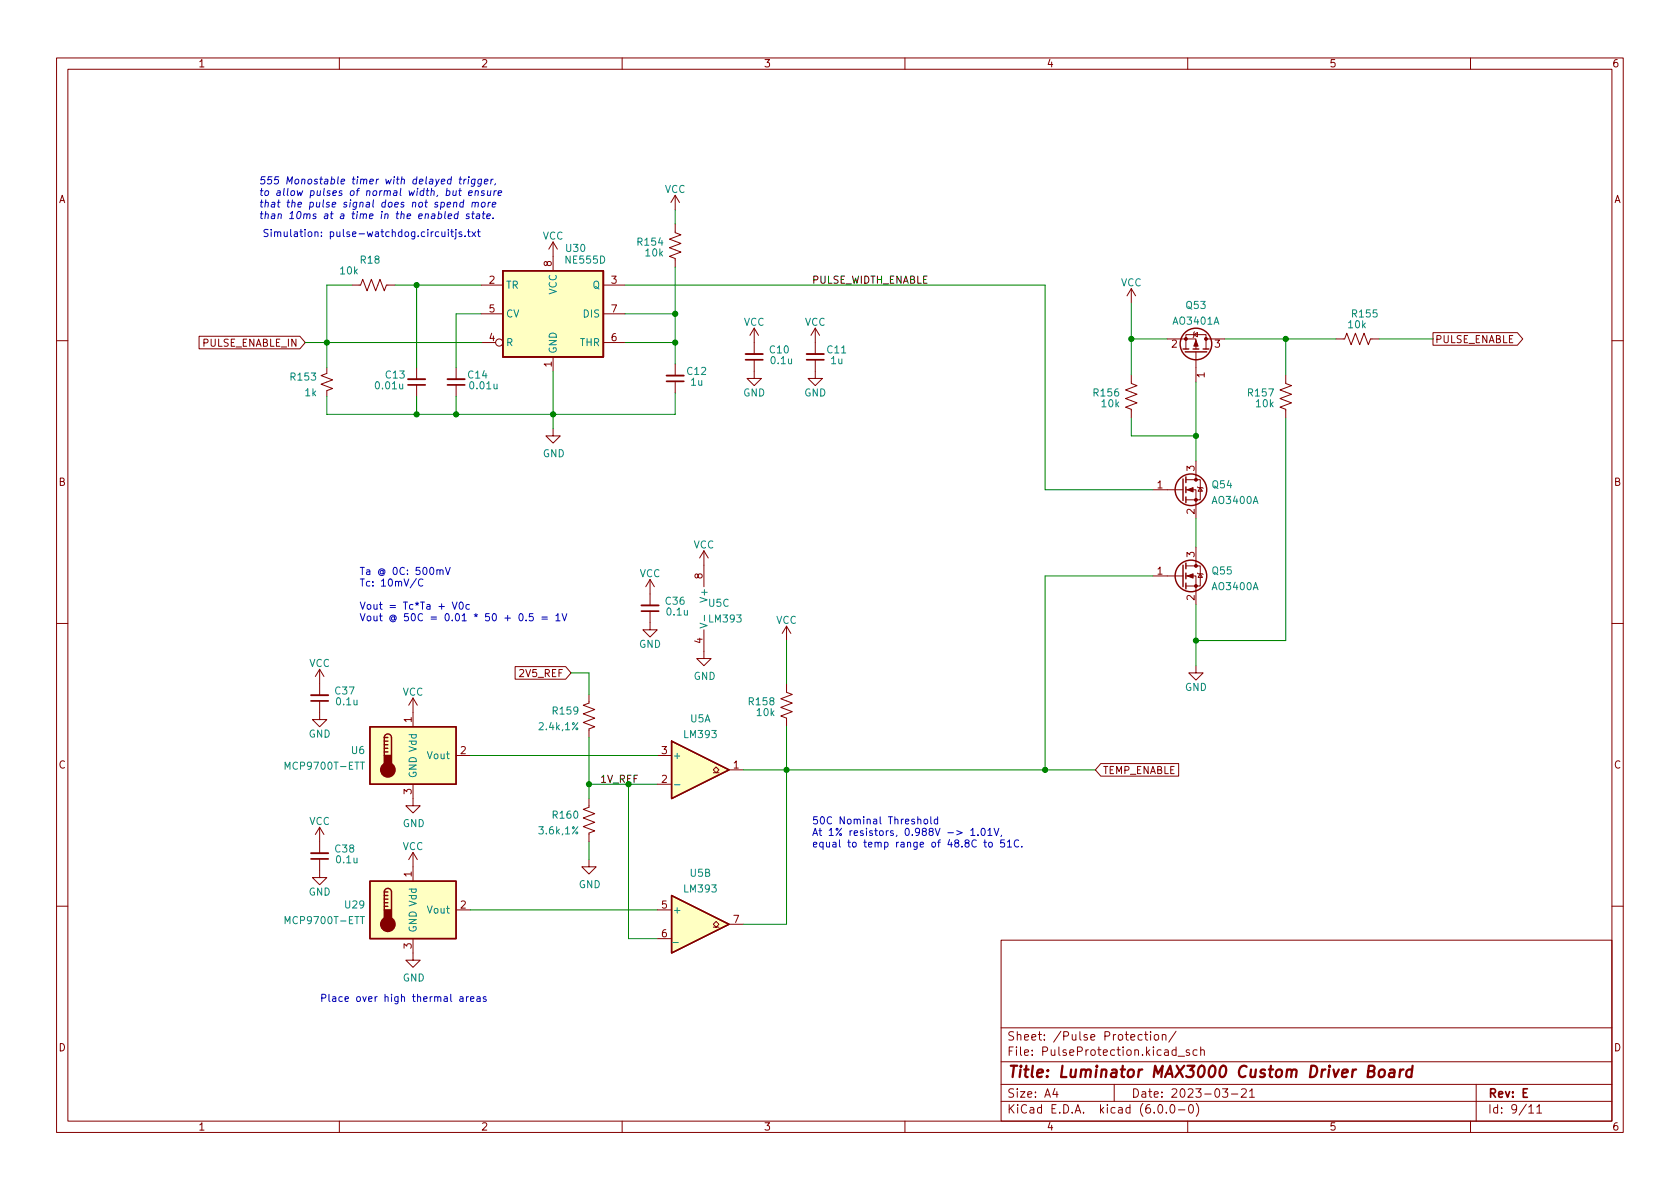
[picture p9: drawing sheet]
<svg xmlns="http://www.w3.org/2000/svg" width="297mm" height="210mm" viewBox="0 0 297 210" stroke-linecap="round" stroke-linejoin="round" font-family="sans-serif">
<g fill="none" stroke="#840000" stroke-width=".18">
<path d="M10 10.2h277v190.1h-277zM12 12.2h273v186.1h-273zM60 10.2v2M110 10.2v2M160 10.2v2M210 10.2v2M260 10.2v2M119.4 39.6v1.5l1 .4-2 .8 2 .7-2 .8 2 .8-2 .7 1 .4v1.5M119.4 34.5v2.6M119.4 34.5l-.8 1.3M119.4 34.5l.7 1.3M35.2 59.5h17.8l1 1.1-1 1.1h-17.8z"/>
<path d="M62.2 50.4h1.6l.3-1 .8 2 .8-2 .7 2 .8-2 .7 2 .4-1h1.5M85.1 50.4h3.8M85.1 55.5h3.8M97.8 42.8v5.1M97.8 42.8l-.8 1.3M97.8 42.8l.8 1.3M106.7 50.4h3.8M106.7 55.5h3.8M133.3 58l-.7 1.3M133.3 58v4.6M133.3 58l.8 1.3M144.1 58l-.7 1.3"/>
<path d="M144.1 58v4.6M144.1 58l.8 1.3M200 51v2.6M200 51l-.7 1.3M200 51l.8 1.3M206.4 59.9h5.1v1.8M211.1 59.2l.6-.4v.8zM211.2 58.7l-.1 .1v.8l-.2 .1M213.2 59.9h3.3M236.2 59.9h1.5l.4-1 .8 2.1 .7-2.1 .8 2.1 .8-2.1 .7 2.1 .4-1.1h1.5M253.4 58.8h14.9l.9 1.1-.9 1.1h-14.9zM10 60.2h2"/>
<path d="M57.8 65v1l-1 .4 2 .8-2 .7 2 .8-1 .4v1M73.7 65v2.1M73.7 68.1v2M80.6 65v2.1M80.6 68.1v2M85.1 60.6h2.5M97.8 75.8v1.3h1.3l-1.3 1.3-1.3-1.3h1.3M97.8 63.1v2.6M106.7 60.6h3.8M119.4 64.4v2M119.4 67.4v2.1M133.3 63.6v3.3h-1.2l1.2 1.3 1.3-1.3h-1.3"/>
<path d="M144.1 63.6v3.3h-1.2l1.2 1.3 1.3-1.3h-1.3M200 66.3v1.5l1 .4-2 .8 2 .7-2 .8 2 .7-2 .8 1 .4v1.5M209.7 61.7v-2.5h3.5v2.5M211.5 62.2v5.4M227.3 66.3v1.5l1 .4-2 .8 2 .7-2 .8 2 .7-2 .8 1 .4v1.5M285 60.2h2M124.5 97.4l-.8 1.3M124.5 97.4v6.4M124.5 97.4l.7 1.3M203.8 86.6h5.4M209.7 86.6h1.8v5.1M209.7 84.8h2.5v3.6h-2.5"/>
<path d="M211.5 81.5v3.3M211.5 96.8v3.3M211.7 86.1l.1 .1h.8l.1 .2M212.2 86.2l.4 .7h-.8zM10 110.2h2M56.5 118.4v4.5M56.5 118.4l-.7 1.2M56.5 118.4l.8 1.2M91.1 117.9h8.9l1 1.1-1 1.1h-8.9zM114.9 108.1v3.3h-1.2l1.2 1.2 1.3-1.2h-1.3M114.9 102.5v4.6M114.9 102.5l-.7 1.3"/>
<path d="M114.9 102.5l.8 1.3M124.5 111.4v5.1h1.2l-1.2 1.2-1.3-1.2h1.3M139.1 110.7l-.8 1.3M139.1 110.7v2.6M139.1 110.7l.7 1.3M203.8 101.8h5.4M209.7 101.8h1.8v5.1M209.7 100.1h2.5v3.5h-2.5M211.5 117.7v1.3h-1.3l1.3 1.3 1.2-1.3h-1.2M211.7 101.3l.1 .2h.8l.1 .1M212.2 101.5l.4 .6h-.8zM285 110.2h2"/>
<path d="M56.5 123.9v3.3h-1.3l1.3 1.3 1.3-1.3h-1.3M73 138.7v3.8h1.3l-1.3 1.3-1.2-1.3h1.2M73 123.4l-.7 1.3M73 123.4v5.1M73 123.4l.8 1.3M80.6 133.6h2.6M104.1 122.8v1.5l-1 .4 2.1 .8-2.1 .7 2.1 .8-2.1 .8 2.1 .7-1.1 .4v1.5M116.2 138.7h2.5M116.2 133.6h2.5M126.1 136.6h.5l-.5-.5 .5-.5 .5 .5-.5 .5h.5M128.9 136.1h2.5M139.1 120.9v1.5l1 .4-2.1 .8 2.1 .7-2.1 .8 2.1 .8-2.1 .7 1.1 .4v1.5"/>
<path d="M194.6 135h13.8v2.2h-13.8l-.9-1.1zM56.5 151.9v3.3h-1.3l1.3 1.3 1.3-1.3h-1.3M56.5 146.3l-.7 1.3M56.5 146.3v4.6M56.5 146.3l.8 1.3M73 150.7v5.1M73 150.7l-.7 1.3M73 150.7l.8 1.3M104.1 152v1.3h1.3l-1.3 1.3-1.2-1.3h1.2M104.1 141.2v1.5l-1 .4 2.1 .8-2.1 .7 2.1 .8-2.1 .8 2.1 .7-1.1 .4v1.5M10 160.2h2M73 166v3.8h1.3l-1.3 1.3-1.2-1.3h1.2"/>
<path d="M80.6 160.9h2.6M116.2 160.9h2.5M116.2 166h2.5M126.1 164h.5l-.5-.6 .5-.5 .5 .5-.5 .6h.5M128.9 163.4h2.5M177 166.3h108v32h-108zM285 160.2h2M60 198.3v2M110 198.3v2M160 198.3v2M177 194.8h108M177 191.8h108"/>
<path d="M177 187.8h108M177 181.8h108M186.5 192.5l-.4 1h1M186.9 193v1M197 191.8v3M201.9 183l-.4-.1-.3 .3v.4l.2 .3h.5M202.4 182.9h.5M202.6 182.4v1.3l.3 .2M203.4 182.4v.2M203.4 182.9v1M204.1 183.1l.3-.2 .4 .2 .1 .5-.2 .3h-.3l-.3-.1zM204.9 195.4l.2-.1a.81 .81 0 0 1 .6 .7 .81 .81 0 0 1-.3 .8h-.2a.81 .81 0 0 1-.6-.6 .81 .81 0 0 1 .3-.8z"/>
<path d="M205.5 183.1l.2-.2 .4 .1v.9M205.5 182.9v1M206.2 196.7v.1M207.1 195.4l.1-.1a.81 .81 0 0 1 .6 .7 .81 .81 0 0 1-.3 .8h-.1a.81 .81 0 0 1-.6-.6 .81 .81 0 0 1 .3-.8zM207.9 185.7l-.4-.1-.3 .3v.4l.2 .3h.5M207.9 185.1v1.5M207.9 182.4l-1.3 1.9M208.3 186.8h1.1M208.4 196.3h1.1M210 198.3v2M210.3 185.7l-.4-.1-.2 .2 .1 .3 .5 .1v.4h-.6M210.4 195.4l.1-.1a.81 .81 0 0 1 .6 .7 .81 .81 0 0 1-.3 .8h-.2a.81 .81 0 0 1-.5-.6 .81 .81 0 0 1 .3-.8z"/>
<path d="M211.5 195.1a1.72 1.72 0 0 1 0 2.3M211.6 185.7l-.4-.1-.3 .3v.4l.2 .3h.5M212.3 185.8l.2-.2 .4 .1v.9M212.3 185.1v1.5M216.1 192.5h1l-.5 .6 .4 .1v.7l-.2 .1h-.4l-.3-.1M217.7 193.5h1.2M219.5 192.7l.6-.2 .2 .2 .1 .3-1 1h1M220.9 193l.5-.5v1.5M220.9 194h.9M260 198.3v2M261 191.8v6.5M270.3 195.8l.4-.5v1.5"/>
<path d="M270.3 196.8h.9M271.7 195.8l.5-.5v1.5M271.7 196.8h.9"/>
<circle cx="88.3" cy="60.6" r=".63"/>
</g>
<path d="M241.9 189.4l.9-.1a.46 .46 0 0 0 .3-.4 .46 .46 0 0 0-.4-.4h-.7l-.2 2h.8a.53 .53 0 0 0 .4-.5 .53 .53 0 0 0-.4-.6M243.9 189.3a.52 .52 0 0 1 .6-.2 .52 .52 0 0 1 .4 .4l-.1 .6a.55 .55 0 0 1-.5 .4 .55 .55 0 0 1-.5-.4zM245.8 189.2l.2-.1 .5 .1v1.3M246.6 189.6l-.7 .1a.4 .4 0 0 0-.3 .3 .4 .4 0 0 0 .2 .5l.7-.1M247.6 189.1l-.2 1.4M248.2 189.1l-.4 .1-.3 .3M249.7 189.2a.66 .66 0 0 0-1 .3l-.1 .6 .2 .3 .1 .1 .6-.1M249.8 188.5l-.3 2" fill="none" stroke="#840000" stroke-width=".4"/>
<path d="M72.1 67.1h3.1M79.1 67.1h3.1M117.9 66.4h3M131.8 62.6h3.1M142.6 62.6h3.1M113.4 107.1h3.1M55 122.9h3M55 150.9h3" fill="none" stroke="#840000" stroke-width=".33"/>
<path d="M72.1 68.1h3.1M79.1 68.1h3.1M117.9 67.4h3M131.8 63.6h3.1M142.6 63.6h3.1M113.4 108.1h3.1M55 123.9h3M55 151.9h3" fill="none" stroke="#840000" stroke-width=".3"/>
<g fill="#ffffc2" stroke="#ffffc2" stroke-width=".18">
<path d="M88.9 47.9h17.8v15.2h-17.8z"/>
<path d="M118.7 158.4l10.2 5-10.2 5.1z"/>
<path d="M118.7 131.1l10.2 5-10.2 5.1z"/>
<path d="M65.4 128.5h15.2v10.2h-15.2z"/>
<path d="M65.4 155.8h15.2v10.2h-15.2z"/>
</g>
<g fill="none" stroke="#840000" stroke-width=".25">
<path d="M88.9 47.9h17.8v15.2h-17.8zM209.2 61.7h1M209.5 62.2h3.9M210.9 61.7h1.1M212.7 61.7h1M209.2 84.7v3.8M209.2 99.9v3.9M209.7 84.3v1M209.7 86.1v1M209.7 87.9v1M209.7 99.6v1M209.7 101.3v1.1"/>
<path d="M209.7 103.1v1M65.4 128.5h15.2v10.2h-15.2zM67.9 130.4a.64 .64 0 0 1 .7-.6 .64 .64 0 0 1 .6 .6v3.2M67.9 133h.7M67.9 132.3h.7M67.9 131.7h.7M67.9 131.1h.7M67.9 130.4v3.2M67.9 130.4h.7M118.7 131.1l10.2 5-10.2 5.1zM65.4 155.8h15.2v10.2h-15.2zM67.9 157.7a.64 .64 0 0 1 .7-.6 .64 .64 0 0 1 .6 .6v3.2"/>
<path d="M67.9 157.7v3.2M67.9 159.6h.7M67.9 159h.7M67.9 158.4h.7M67.9 157.7h.7M118.7 158.4l10.2 5-10.2 5.1zM67.9 160.3h.7"/>
<circle cx="211.5" cy="60.8" r="2.79"/>
<circle cx="210.6" cy="86.6" r="2.79"/>
<circle cx="210.6" cy="101.8" r="2.79"/>
</g>
<path d="M123.8 110.2l1.2 .4-1.2 .4M124.6 108.8v1M63.7 134.8h.7M119.3 138.8h.9M63.7 162.1h.7" fill="none" stroke="#008484" stroke-width=".18"/>
<g fill="#840000" stroke="#840000" stroke-width=".18">
<path d="M211.5 60.2l.3 1h-.7z"/>
<path d="M209.9 86.6l1-.4v.8z"/>
<path d="M209.9 101.8l1-.3v.7z"/>
<circle cx="209.7" cy="59.9" r=".25"/>
<circle cx="213.2" cy="59.9" r=".25"/>
<circle cx="211.5" cy="88.4" r=".25"/>
<circle cx="211.5" cy="84.8" r=".25"/>
<circle cx="211.5" cy="103.6" r=".25"/>
<circle cx="211.5" cy="100.1" r=".25"/>
</g>
<g fill="#840000" stroke="#840000" stroke-width=".25">
<path d="M67.9 133.6h1.3v1.9h-1.3z"/>
<path d="M67.9 160.9h1.3v1.9h-1.3z"/>
<circle cx="68.6" cy="136.1" r="1.27"/>
<circle cx="68.6" cy="163.4" r="1.27"/>
</g>
<g fill="none" stroke="#0000c2" stroke-width=".18">
<path d="M78.7 37.4l-.1 1.1 .2 .2M79.1 36.2l.6-.1-.1-.3h-.3l-.2 .2v.6h.5M79.2 38.2l.7-.1-.1-.2-.3-.1-.2 .2v.6h.4M79.8 31.7h-.5l-.2 .6 .2 .2h.4M79.8 31.3l-.1 1.2M80.1 33.7v.8l.3 .1 .2-.1M80.2 35.9l.2-.1h.3v.8M80.3 35.8l-.1 .8M80.7 33.7l-.1 .9M81 37.9l-.4-.1-.2 .3v.5h.5M81 37.4l-.1 1.3M81.1 33.7h.5"/>
<path d="M81.2 31.7h.5M81.3 33.3l-.1 1.1 .3 .2M81.4 31.3l-.1 1 .2 .2M81.9 35.8h-.4l-.2 .6 .2 .2h.4M82 35.3l-.2 1.3M82.1 31.7l-.1 .8M82.4 31.7l-.4 .2M82.9 31.7l-.1 .8M82.9 34.1l.6-.1v-.2l-.4-.1-.2 .2v.6h.5M82.9 31.3v.1M83 37.9l-.3-.1-.2 .3 .4 .2v.3h-.5M83.4 37.8h.5"/>
<path d="M83.5 35.9l.2-.1h.3v.8M83.5 35.8l-.1 .8M83.6 37.4l-.1 1.1 .3 .2M84 31.7h-.4l-.2 .2v.6h.5M84 31.7l-.1 1-.3 .3-.3-.1M84 36l.3-.2h.2v.8M84.1 33.8l.2-.1 .2 .1v.8M84.1 33.7l-.1 .9M84.3 37.9h.5v.8M84.8 38.1l-.5 .1-.1 .3 .1 .2 .5-.1M85.2 31.7h-.5l-.2 .6 .2 .2h.4M85.2 31.7l-.2 1-.2 .3-.3-.1"/>
<path d="M85.2 35.9l.2-.1 .3 .1v.5l-.1 .2h-.3l-.2-.1zM85.3 37.8h.5M85.5 37.4l-.1 1.1 .3 .2M85.6 33.8l-.3-.1-.2 .3 .5 .2-.1 .3h-.4M85.7 32.1l.6-.1-.1-.3h-.4l-.2 .6 .2 .2h.3M86.1 38.2l.6-.1v-.2l-.4-.1-.2 .2v.6h.5M86.2 33.7v.8l.3 .1 .2-.1M86.4 35.8l-.1 .8M86.7 35.8l-.4 .2M86.8 33.7l-.1 .9M86.9 31.7l-.2 .8M87 36.2l.7-.1-.1-.3h-.3l-.2 .2v.6h.4"/>
<path d="M87.2 38.5v.2M87.2 31.7l-.4 .2M87.4 33.7l-.1 .9M87.6 32.5l-.2 .2M87.8 33.7l-.4 .3M88.1 34.1l.6-.1v-.2l-.4-.1-.2 .2v.6h.5M77.6 41.1l-.4-.1-.2 .2 .1 .6h.5M78.1 41l.1 .8h.3l.2-.1M78.7 41v.8M79.3 40.6v.1M79.3 41v.8M79.7 41h.5"/>
<path d="M79.9 40.6v1.1l.3 .1M80.6 41v1.1l-.2 .2M80.6 40.6v.1M81.6 41.1l-.3-.1-.2 .2 .1 .2 .4 .1v.3h-.5M82.2 41.7v.1M82.7 41h.4M82.8 40.6v1.1l.3 .1M83.4 41l.7 .8M84.1 41l-.7 .8M84.4 41h.5M84.6 40.6v1.1l.3 .1M73.6 102.3l-1.1 1.7"/>
<path d="M74.8 102.5a.6 .6 0 0 0-.9 .4 .6 .6 0 0 0 .6 .7l.3-.1M77.2 100.9l.2-.1h.3l.1 .8M77.8 100.9l.2-.1h.3v.8M78.8 100.3l.4 1.3 .4-1.3M80 106.5l.4 1.2 .4-1.2M81.4 106.5h.1a.68 .68 0 0 1 .4 .6 .68 .68 0 0 1-.4 .6 .84 .84 0 0 1-.1-1.2zM83 107l-.4-.1-.2 .2 .1 .6h.5M91.9 108.6l.2-.1a.68 .68 0 0 1 .4 .6 .68 .68 0 0 1-.4 .7l-.2-.1-.1-.4zM93 109.7v.1M94.2 108.5h-.6v.6l.2-.1 .4 .1 .1 .1-.1 .5-.1 .1-.5-.1M95.8 109.1h1M95.8 109.5h1"/>
<path d="M98.3 108.9l.4-.4v1.3M98.3 109.8h.7M99.4 108.5l.4 1.3 .4-1.3M162.3 145l.2-.1h.3v.8M163.5 144.9h.3l.2 .2v.4l-.2 .2-.3-.1-.1-.1zM164.6 144.4v1.1l.2 .2M165.8 144.9h-.4l-.2 .2 .1 .5h.5M165.8 144.4v1.3M171.6 146.8l.4-.3v1.2M171.6 147.7h.8M172.9 147.6v.1M173.6 146.5h.2a.68 .68 0 0 1 .4 .6 .68 .68 0 0 1-.4 .6 .84 .84 0 0 1-.2-1.2z"/>
<path d="M173.9 148.9h.5M174.1 148.5v1.1l.3 .2M174.7 146.8l.3-.3v1.2M174.7 147.7h.7M174.9 149l.3-.1 .3 .3v.3l-.3 .3-.3-.1-.1-.2zM175.8 146.5l.4 1.2 .4-1.2M177.1 147.7l-.1 .2M177.6 148.5h-.6l-.1 .6 .2-.1 .4 .1 .1 .1v.5l-.2 .1-.5-.1M178.1 148.9l.4-.4v1.3M178.1 149.8h.7M180.1 148.6a.6 .6 0 0 0-.8 .5 .6 .6 0 0 0 .6 .7l.2-.1M180.7 149.7v.1"/>
<path d="M81.3 176.3h.5l.1 .8M81.9 176.5l-.5 .1-.1 .2 .1 .3 .5-.1M82.5 176.2v.9M82.8 176.2l-.3 .3M83.2 176.7l.6-.2-.1-.2-.3-.1-.2 .2 .1 .6h.4M84.3 176.3h.5l.1 .8M84.9 176.5l-.4 .1-.2 .2 .2 .3 .4-.1M85.9 176.3l-.3-.1-.2 .2 .1 .2 .4 .1v.3h-.5"/>
</g>
<g fill="none" stroke="#008400" stroke-width=".18">
<path d="M119.4 37.1v2.5M62.2 50.4h-4.4v14.6M69.8 50.4h15.3M73.7 50.4v14.6M85.1 55.5h-4.5v9.5M110.5 50.4h74.3v36.2h19M110.5 55.5h8.9M119.4 47.2v17.2M200 59.9h6.4M200 53.6v12.7M216.5 59.9h19.7M227.3 59.9v6.4"/>
<path d="M243.8 59.9h9.6M54 60.6h31.1M73.7 70.1v3.2M80.6 70.1v3.2M97.8 65.7v10.1M110.5 60.6h8.9M119.4 69.5v3.8h-61.6v-3.2M200 73.9v3.2h11.5M211.5 67.6v13.9M227.3 73.9v39.4h-15.8M211.5 91.7v5.1M101 119h3.1v3.8"/>
<path d="M139.1 113.3v7.6M203.8 101.8h-19v34.3M211.5 106.9v10.8M83.2 133.6h33M104.1 138.7h12.1M104.1 130.4v10.8M111.1 138.7v27.3h5.1M131.4 136.1h62.3M139.1 128.5v34.9h-7.7M104.1 148.8v3.2M83.2 160.9h33"/>
</g>
<g fill="#008400" stroke="#008400" stroke-width=".18">
<circle cx="104.1" cy="138.7" r=".46"/>
<circle cx="97.8" cy="73.3" r=".46"/>
<circle cx="73.7" cy="73.3" r=".46"/>
<circle cx="80.6" cy="73.3" r=".46"/>
<circle cx="73.7" cy="50.4" r=".46"/>
<circle cx="57.8" cy="60.6" r=".46"/>
<circle cx="119.4" cy="60.6" r=".46"/>
<circle cx="119.4" cy="55.5" r=".46"/>
<circle cx="227.3" cy="59.9" r=".46"/>
<circle cx="211.5" cy="77.1" r=".46"/>
<circle cx="211.5" cy="113.3" r=".46"/>
<circle cx="200" cy="59.9" r=".46"/>
<circle cx="184.8" cy="136.1" r=".46"/>
<circle cx="139.1" cy="136.1" r=".46"/>
</g>
<text font-size="2.8" fill="#840000" x="178" y="190.6">Title: Luminator MAX3000 Custom Driver Board</text>
<g font-size="2.1" fill="#840000">
<text x="178" y="184">Sheet: /Pulse Protection/</text>
<text x="178" y="186.7">File: PulseProtection.kicad_sch</text>
<text x="178" y="196.9">KiCad E.D.A. kicad (6.0.0-0)</text>
<text x="178" y="194.1">Size: A4</text>
<text x="200" y="194.1">Date: 2023-03-21</text>
<text x="263" y="194.1">Rev: E</text>
<text x="263" y="196.9">Id: 9/11</text>
</g>
<g font-size="1.8" fill="#840000">
<text x="35" y="11.9">1</text>
<text x="85" y="11.9">2</text>
<text x="135" y="11.9">3</text>
<text x="185" y="11.9">4</text>
<text x="235" y="11.9">5</text>
<text x="285" y="11.9">6</text>
<text x="10.3" y="35.9">A</text>
<text x="285.3" y="35.9">A</text>
<text x="97.5" y="47.1" transform="rotate(-90 97.5 47.1)">8</text>
<text x="86.5" y="50.2">2</text>
<text x="108.1" y="50.2">3</text>
<text x="86.5" y="55.2">5</text>
<text x="108.1" y="55.2">7</text>
<text x="35.8" y="61.3">PULSE_ENABLE_IN</text>
<text x="86.5" y="60.3">4</text>
<text x="97.5" y="64.9" transform="rotate(-90 97.5 64.9)">1</text>
<text x="108.1" y="60.3">6</text>
<text x="207.2" y="61.5">2</text>
<text x="214.8" y="61.5">3</text>
<text x="253.7" y="60.7">PULSE_ENABLE</text>
<text x="213" y="66.8" transform="rotate(-90 213 66.8)">1</text>
<text x="211.2" y="83.3" transform="rotate(-90 211.2 83.3)">3</text>
<text x="10.3" y="85.9">B</text>
<text x="204.6" y="86.4">1</text>
<text x="285.3" y="85.9">B</text>
<text x="211.2" y="90.9" transform="rotate(-90 211.2 90.9)">2</text>
<text x="204.6" y="101.6">1</text>
<text x="211.2" y="98.5" transform="rotate(-90 211.2 98.5)">3</text>
<text x="124.2" y="102.3" transform="rotate(-90 124.2 102.3)">8</text>
<text x="211.2" y="106.2" transform="rotate(-90 211.2 106.2)">2</text>
<text x="124.2" y="113.8" transform="rotate(-90 124.2 113.8)">4</text>
<text x="92" y="119.7">2V5_REF</text>
<text x="72.8" y="127.7" transform="rotate(-90 72.8 127.7)">1</text>
<text x="10.3" y="135.9">C</text>
<text x="81.4" y="133.3">2</text>
<text x="117" y="133.3">3</text>
<text x="129.7" y="135.9">1</text>
<text x="194.9" y="136.9">TEMP_ENABLE</text>
<text x="285.3" y="135.9">C</text>
<text x="72.8" y="140.4" transform="rotate(-90 72.8 140.4)">3</text>
<text x="117" y="138.4">2</text>
<text x="72.8" y="155" transform="rotate(-90 72.8 155)">1</text>
<text x="81.4" y="160.6">2</text>
<text x="117" y="160.6">5</text>
<text x="72.8" y="167.7" transform="rotate(-90 72.8 167.7)">3</text>
<text x="117" y="165.7">6</text>
<text x="129.7" y="163.2">7</text>
<text x="10.3" y="185.9">D</text>
<text x="285.3" y="185.9">D</text>
<text x="35" y="199.9">1</text>
<text x="85" y="199.9">2</text>
<text x="135" y="199.9">3</text>
<text x="185" y="199.9">4</text>
<text x="235" y="199.9">5</text>
<text x="285" y="199.9">6</text>
</g>
<g font-size="1.8" fill="#0000c2">
<text x="45.7" y="32.6">555 Monostable timer with delayed trigger,</text>
<text x="45.7" y="34.6">to allow pulses of normal width, but ensure</text>
<text x="45.7" y="36.7">that the pulse signal does not spend more</text>
<text x="45.7" y="38.7">than 10ms at a time in the enabled state.</text>
<text x="46.4" y="41.9">Simulation: pulse-watchdog.circuitjs.txt</text>
<text x="63.5" y="101.7">Ta @ 0C: 500mV</text>
<text x="63.5" y="103.7">Tc: 10mV/C</text>
<text x="63.5" y="107.8">Vout = Tc*Ta + V0c</text>
<text x="63.5" y="109.8">Vout @ 50C = 0.01 * 50 + 0.5 = 1V</text>
<text x="143.5" y="145.8">50C Nominal Threshold</text>
<text x="143.5" y="147.8">At 1% resistors, 0.988V -&gt; 1.01V,</text>
<text x="143.5" y="149.8">equal to temp range of 48.8C to 51C.</text>
<text x="56.5" y="177.2">Place over high thermal areas</text>
</g>
<g font-size="1.8" fill="#008484">
<text x="117.5" y="34.1">VCC</text>
<text x="63.8" y="46.6">R18</text>
<text x="95.9" y="42.4">VCC</text>
<text x="100.1" y="46.6">NE555D</text>
<text x="100.1" y="44.5">U30</text>
<text x="112.8" y="43.4">R154</text>
<text x="114.2" y="45.3">10k</text>
<text x="60.2" y="48.5">10k</text>
<text x="89.4" y="51">TR</text>
<text x="98.4" y="52.1" transform="rotate(-90 98.4 52.1)">VCC</text>
<text x="104.8" y="51">Q</text>
<text x="198.2" y="50.6">VCC</text>
<text x="89.4" y="56.1">CV</text>
<text x="103.2" y="56.1">DIS</text>
<text x="131.5" y="57.6">VCC</text>
<text x="142.3" y="57.6">VCC</text>
<text x="207.5" y="57.4">AO3401A</text>
<text x="209.8" y="54.6">Q53</text>
<text x="238.5" y="58">10k</text>
<text x="239.2" y="56.1">R155</text>
<text x="89.4" y="61.2">R</text>
<text x="98.4" y="62.6" transform="rotate(-90 98.4 62.6)">GND</text>
<text x="102.5" y="61.2">THR</text>
<text x="136.2" y="62.5">C10</text>
<text x="136.4" y="64.4">0.1u</text>
<text x="146.3" y="62.5">C11</text>
<text x="146.9" y="64.4">1u</text>
<text x="51.5" y="67.3">R153</text>
<text x="54" y="70.1">1k</text>
<text x="66.5" y="68.8">0.01u</text>
<text x="68.2" y="66.9">C13</text>
<text x="82.8" y="66.9">C14</text>
<text x="83.2" y="68.8">0.01u</text>
<text x="121.5" y="66.3">C12</text>
<text x="122.2" y="68.2">1u</text>
<text x="131.4" y="70.1">GND</text>
<text x="142.2" y="70.1">GND</text>
<text x="193.5" y="70.1">R156</text>
<text x="220.8" y="70.1">R157</text>
<text x="194.8" y="72">10k</text>
<text x="222.1" y="72">10k</text>
<text x="96" y="80.8">GND</text>
<text x="214.4" y="86.3">Q54</text>
<text x="214.4" y="89.1">AO3400A</text>
<text x="122.6" y="97">VCC</text>
<text x="214.4" y="101.6">Q55</text>
<text x="113.1" y="102.1">VCC</text>
<text x="117.7" y="106.9">C36</text>
<text x="125.1" y="106.1" transform="rotate(-90 125.1 106.1)">V+</text>
<text x="125.3" y="107.3">U5C</text>
<text x="214.4" y="104.4">AO3400A</text>
<text x="118" y="108.8">0.1u</text>
<text x="125.5" y="110.1">LM393</text>
<text x="137.2" y="110.3">VCC</text>
<text x="54.6" y="117.9">VCC</text>
<text x="113" y="114.5">GND</text>
<text x="59.3" y="122.8">C37</text>
<text x="59.6" y="124.7">0.1u</text>
<text x="71.2" y="123">VCC</text>
<text x="122.6" y="120.2">GND</text>
<text x="132.5" y="124.7">R158</text>
<text x="209.5" y="122.2">GND</text>
<text x="54.5" y="130.4">GND</text>
<text x="95.5" y="129.1">2.4k,1%</text>
<text x="97.8" y="126.3">R159</text>
<text x="121.1" y="130.5">LM393</text>
<text x="122.1" y="127.7">U5A</text>
<text x="133.9" y="126.6">10k</text>
<text x="50.9" y="136.1">MCP9700T-ETT</text>
<text x="62.2" y="133.3">U6</text>
<text x="73.7" y="137.7" transform="rotate(-90 73.7 137.7)">GND Vdd</text>
<text x="75.7" y="134.2">Vout</text>
<text x="118.9" y="134.2">+</text>
<text x="54.6" y="145.9">VCC</text>
<text x="71.2" y="146.2">GND</text>
<text x="95.5" y="147.5">3.6k,1%</text>
<text x="97.8" y="144.8">R160</text>
<text x="59.3" y="150.7">C38</text>
<text x="59.6" y="152.6">0.1u</text>
<text x="71.2" y="150.3">VCC</text>
<text x="122.1" y="155">U5B</text>
<text x="54.5" y="158.4">GND</text>
<text x="61.1" y="160.6">U29</text>
<text x="75.7" y="161.5">Vout</text>
<text x="102.3" y="157">GND</text>
<text x="118.9" y="161.5">+</text>
<text x="121.1" y="157.8">LM393</text>
<text x="50.9" y="163.4">MCP9700T-ETT</text>
<text x="73.7" y="165" transform="rotate(-90 73.7 165)">GND Vdd</text>
<text x="118.9" y="166.6">_</text>
<text x="71.2" y="173.6">GND</text>
</g>
<text font-size="1.8" x="143.5" y="50.2">PULSE_WIDTH_ENABLE</text>
<text font-size="1.8" fill="#008400" x="106" y="138.4">1V_REF</text>
</svg>
